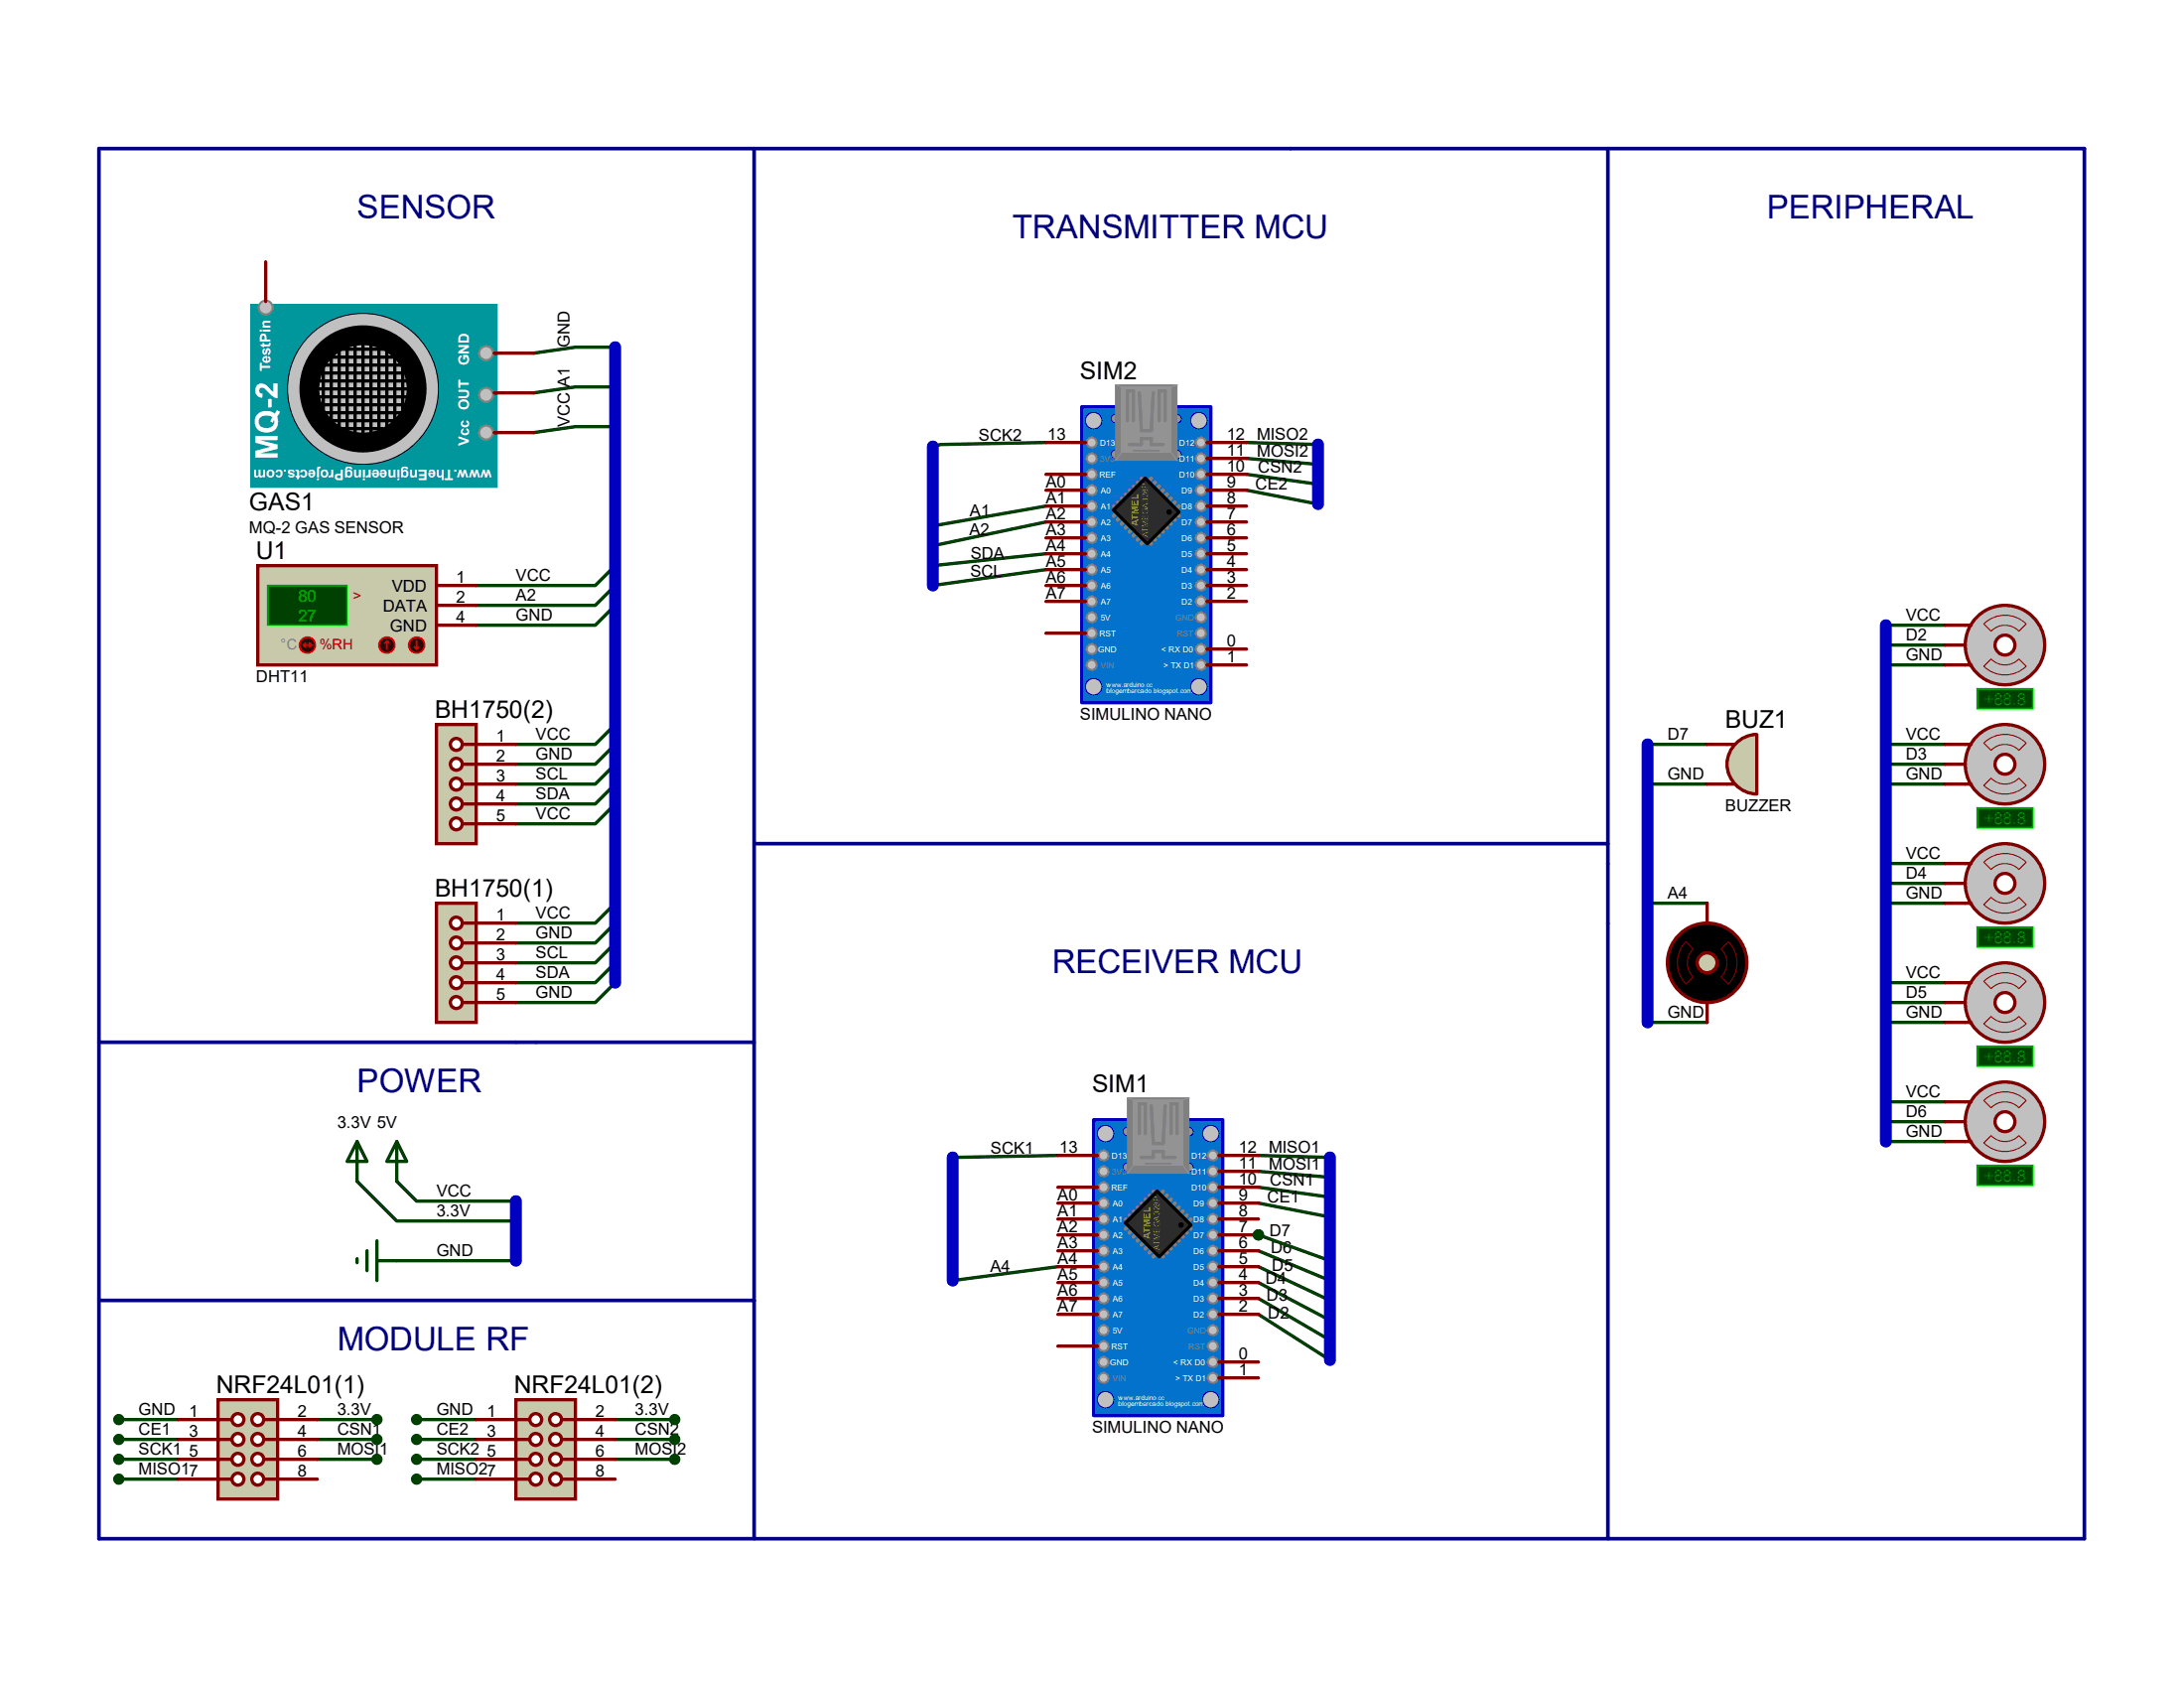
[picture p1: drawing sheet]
<svg xmlns="http://www.w3.org/2000/svg" width="279mm" height="216mm" viewBox="0 0 279 216" stroke-linecap="round" stroke-linejoin="round" font-family="sans-serif">
<g fill="none" stroke="#004000" stroke-width=".42">
<path d="M78.7 44.4h-5.1l-5.3 .8M78.7 49.5h-5.1l-5.3 .7M78.7 54.6h-5.1l-5.3 .7M133.8 56.6l-13.4 .3-1.1 .2M159.5 56.6l9.1 .3M159.5 58.6l9.1 .8M78.7 72.3l-2.5 2.6h-15.3M78.7 74.9l-2.5 2.5h-15.3M78.7 77.4l-2.5 2.6h-15.3M133.8 64.7l-14.5 2.6M133.8 66.8l-14.5 3M133.8 70.8l-14.5 1.5"/>
<path d="M133.8 72.9l-14.5 2M159.5 60.7l9.1 1.2M159.5 62.7l9.1 1.8M241.3 80h7.6M78.7 92.7l-2.5 2.5h-10.2M78.7 95.2l-2.5 2.5h-10.2M78.7 97.7l-2.5 2.6h-10.2M210.8 95.2h7.6M241.3 82.5h7.6M241.3 85h7.6M241.3 95.2h7.6M241.3 97.7h7.6"/>
<path d="M78.7 100.3l-2.5 2.5h-10.2M78.7 102.8l-2.5 2.6h-10.2M78.7 115.5l-2.5 2.6h-10.2M78.7 118.1l-2.5 2.5h-10.2M210.8 100.3h7.6M210.8 115.5h7.6M241.3 100.3h7.6M241.3 110.4h7.6M241.3 113h7.6M241.3 115.5h7.6M78.7 125.7l-2.5 2.5h-10.2M78.7 123.1l-2.5 2.6h-10.2"/>
<path d="M78.7 120.6l-2.5 2.5h-10.2M210.8 130.8h7.6M241.3 125.7h7.6M241.3 128.2h7.6M241.3 130.8h7.6M45.7 151.1l5.1 5.1h15.2M50.8 151.1l2.5 2.5h12.7M135.3 147.8l-13.4 .2M161 147.8l9.1 .2M161 149.8l9.1 .8M161 151.8l9.1 1.3M161 153.9l9.1 1.8"/>
<path d="M161 160l9.1 3.8M241.3 140.9h7.6M241.3 143.5h7.6M241.3 146h7.6M50.8 161.2h15.2M135.3 162l-13.4 1.8M161 162l9.1 4.3M161 164l9.1 4.9M161 166.1l9.1 5.3M161 168.1l9.1 5.8M15.2 181.6h7.6M15.2 184.1h7.6"/>
<path d="M15.2 186.6h7.6M15.2 189.2h7.6M40.6 181.6h7.6M40.6 184.1h7.6M40.6 186.6h7.6M53.3 181.6h7.6M53.3 184.1h7.6M53.3 186.6h7.6M53.3 189.2h7.6M78.7 181.6h7.6M78.7 184.1h7.6M78.7 186.6h7.6"/>
</g>
<circle cx="161" cy="157.9" r=".21" fill="#004000"/>
<path d="M161 157.9l9.1 3.3" fill="none" stroke="#004000" stroke-width=".42"/>
<circle cx="161" cy="157.9" r=".21" fill="#004000"/>
<path d="M32.2 39.1h31.3v23.1h-31.3z" fill="#00979c" stroke="#00979c" stroke-width=".42"/>
<circle cx="46.4" cy="49.7" r="9.7" fill="#c0c0c0" stroke="#000" stroke-width=".13"/>
<circle cx="46.4" cy="49.7" r="6.9" fill="#c0c0c0" stroke="#000" stroke-width="2.5"/>
<g fill="none" stroke="#000" stroke-width=".42">
<path d="M40.3 49.7h12.2M40.3 48.7h12.2M40.3 50.8h12.2M40.3 51.8h12M40.6 47.7h11.7M41.1 46.7h10.7M41.1 52.8h10.7M41.4 45.9v8.2M41.6 53.8h9.4M42.4 45.7h8.6M42.4 45.2v10.4M42.9 44.7h7.1"/>
<path d="M43.1 54.8h5.9M43.4 44.2v11.4M44.4 44.2v12.1M45.4 43.4v12.4M46.4 43.1v12.7M47.5 43.4v12.4M48.5 43.9v11.7M49.5 43.6v11.5M50.5 44.9v9.7M51.5 46.2v7.6"/>
</g>
<g fill="#c0c0c0" stroke="#808080" stroke-width=".25">
<circle cx="62.2" cy="55.3" r=".89"/>
<circle cx="62.2" cy="50.5" r=".89"/>
<circle cx="62.2" cy="45.2" r=".89"/>
<circle cx="34" cy="39.3" r=".89"/>
</g>
<path d="M34 33.5v5.1M63.2 50.2h5.1M63.2 45.2h5.1M63.2 55.3h5.1" fill="none" stroke="#800000" stroke-width=".42"/>
<path d="M139.9 143.2h16.5v37.9h-16.5z" fill="#0272cc" stroke="#0000c0" stroke-width=".42"/>
<circle cx="141.4" cy="145" r="1.06" fill="#c0c0c0" stroke="#0000c0" stroke-width=".13"/>
<g fill="#939393" stroke="#0000c0" stroke-width=".13">
<circle cx="152.1" cy="144.7" r=".55"/>
<circle cx="144.2" cy="144.7" r=".55"/>
</g>
<circle cx="154.9" cy="145" r="1.06" fill="#c0c0c0" stroke="#0000c0" stroke-width=".13"/>
<g fill="#939393" stroke="#0000c0" stroke-width=".13">
<circle cx="152.1" cy="149.3" r=".55"/>
<circle cx="144.2" cy="149.3" r=".55"/>
</g>
<path d="M144.2 140.4h7.9v9.7h-7.9z" fill="#808080" stroke="#808080" stroke-width=".13"/>
<path d="M145 140.7h6.3v8.4h-6.3z" fill="#939393" stroke="#939393" stroke-width=".13"/>
<path d="M144.3 140.4l.7 .3M145 149.1l-.8 1M151.3 149.1l.8 1M152.1 140.4l-.8 .3" fill="none" stroke="#939393" stroke-width=".13"/>
<path d="M145.8 145v-3.8h.7v3.8M146 148h1.5v-.7h1.3v.7h1.5M147.3 141.4l.2 4.6M149.1 141.4l-.3 4.9h-1.3M149.8 145v-3.8h.8v3.8" fill="none" stroke="#808080" stroke-width=".42"/>
<path d="M146.5 148.8h3.3" fill="none" stroke="#808080" stroke-width=".21"/>
<g fill="#c0c0c0" stroke="#0000c0" stroke-width=".13">
<circle cx="154.9" cy="179" r="1.06"/>
<circle cx="141.4" cy="179" r="1.06"/>
</g>
<g fill="none" stroke="#808080" stroke-width=".47">
<path d="M144 155.9l.5 .5M144.5 156.7l-.5 .5M144.5 155.4l.5 .5M145 157.2l-.5 .5M145 154.9l.5 .5M145.5 157.7l-.5 .5M145.5 154.4l.5 .5M146 158.2l-.5 .5M146 153.9l.5 .5M146.5 158.7l-.5 .5M146.5 153.4l.5 .5M147 159.2l-.5 .5"/>
<path d="M147 152.9l.5 .5M147.5 159.7l-.5 .5M147.5 152.4l.5 .5M148.8 152.4l-.5 .5M148.8 159.7l.5 .5M149.3 152.9l-.5 .5M149.3 159.2l.5 .5M149.8 153.4l-.5 .5M149.8 158.7l.5 .5M150.3 153.9l-.5 .5M150.3 158.2l.5 .5M150.8 154.4l-.5 .5"/>
<path d="M150.8 157.7l.5 .5M151.3 154.9l-.5 .5M151.3 157.2l.5 .5M151.8 155.4l-.5 .5M151.8 156.7l.6 .5M152.4 155.9l-.6 .5M148 160.2l-.5 .5M148.3 160.2l.5 .5"/>
</g>
<path d="M144 156.4l4-4 4.4 4.3-4.1 4z" fill="#2c2c2c" stroke="#000" stroke-width=".42"/>
<circle cx="151.1" cy="156.7" r=".3" fill="#000" stroke="#000" stroke-width=".13"/>
<g fill="#c0c0c0" stroke="#808080" stroke-width=".25">
<circle cx="155.2" cy="149.8" r=".64"/>
<circle cx="155.2" cy="147.8" r=".64"/>
<circle cx="155.2" cy="151.8" r=".64"/>
<circle cx="155.2" cy="153.9" r=".64"/>
<circle cx="155.2" cy="157.9" r=".64"/>
<circle cx="155.2" cy="155.9" r=".64"/>
<circle cx="155.2" cy="160" r=".64"/>
<circle cx="155.2" cy="162" r=".64"/>
<circle cx="155.2" cy="166.1" r=".64"/>
<circle cx="155.2" cy="164" r=".64"/>
<circle cx="155.2" cy="168.1" r=".64"/>
<circle cx="155.2" cy="170.1" r=".64"/>
<circle cx="155.2" cy="174.2" r=".64"/>
<circle cx="155.2" cy="172.2" r=".64"/>
<circle cx="155.2" cy="176.2" r=".64"/>
<circle cx="141.2" cy="149.8" r=".64"/>
<circle cx="141.2" cy="147.8" r=".64"/>
<circle cx="141.2" cy="151.8" r=".64"/>
<circle cx="141.2" cy="153.9" r=".64"/>
<circle cx="141.2" cy="157.9" r=".64"/>
<circle cx="141.2" cy="155.9" r=".64"/>
<circle cx="141.2" cy="160" r=".64"/>
<circle cx="141.2" cy="162" r=".64"/>
<circle cx="141.2" cy="166.1" r=".64"/>
<circle cx="141.2" cy="164" r=".64"/>
<circle cx="141.2" cy="168.1" r=".64"/>
<circle cx="141.2" cy="170.1" r=".64"/>
<circle cx="141.2" cy="174.2" r=".64"/>
<circle cx="141.2" cy="172.2" r=".64"/>
<circle cx="141.2" cy="176.2" r=".64"/>
</g>
<g fill="none" stroke="#800000" stroke-width=".42">
<path d="M135.3 160h5.1M135.3 157.9h5.1M135.3 155.9h5.1M135.3 153.9h5.1M135.3 151.8h5.1M135.3 147.8h5.1M155.9 160h5.1M155.9 157.9h5.1M155.9 155.9h5.1M155.9 153.9h5.1M155.9 151.8h5.1M155.9 149.8h5.1"/>
<path d="M155.9 147.8h5.1M135.3 168.1h5.1M135.3 166.1h5.1M135.3 164h5.1M135.3 162h5.1M135.3 172.2h5.1M155.9 174.2h5.1M155.9 176.2h5.1M155.9 168.1h5.1M155.9 166.1h5.1M155.9 164h5.1M155.9 162h5.1"/>
</g>
<path d="M33 72.3h22.8v12.7h-22.8z" fill="#c8c8aa" stroke="#800000" stroke-width=".42"/>
<path d="M34.2 74.9h10.2v5.1h-10.2z" fill="#004000" stroke="#0f0" stroke-width=".21"/>
<path d="M55.8 77.4h5.1M55.8 74.9h5.1M55.8 80h5.1" fill="none" stroke="#800000" stroke-width=".42"/>
<circle cx="49.5" cy="82.5" r="1.02" fill="#400000" stroke="#f00" stroke-width=".21"/>
<path d="M49.5 82l.2 .3M49.5 82l-.3 .3M49.5 82v1" fill="none" stroke="#f00" stroke-width=".21"/>
<circle cx="53.3" cy="82.5" r="1.02" fill="#400000" stroke="#f00" stroke-width=".21"/>
<path d="M53 82.8l.3 .2M53.3 82v1M53.6 82.8l-.3 .2" fill="none" stroke="#f00" stroke-width=".21"/>
<circle cx="39.3" cy="82.5" r="1.02" fill="#400000" stroke="#f00" stroke-width=".21"/>
<path d="M38.8 82.5h1M38.8 82.5l.3 .3M39.1 82.3l-.3 .2M39.6 82.3l.2 .2M39.8 82.5l-.2 .3" fill="none" stroke="#f00" stroke-width=".21"/>
<g fill="#004000" stroke="#004000" stroke-width=".42">
<circle cx="78.7" cy="44.4" r=".51"/>
<circle cx="78.7" cy="49.5" r=".51"/>
<circle cx="78.7" cy="54.6" r=".51"/>
</g>
<path d="M55.8 92.7h5.1v15.2h-5.1z" fill="#c8c8aa" stroke="#800000" stroke-width=".42"/>
<path d="M59.1 95.2h1.8" fill="none" stroke="#800000" stroke-width=".42"/>
<circle cx="58.4" cy="95.2" r=".76" fill="#fff" stroke="#800000" stroke-width=".42"/>
<path d="M59.1 97.7h1.8" fill="none" stroke="#800000" stroke-width=".42"/>
<circle cx="58.4" cy="97.7" r=".76" fill="#fff" stroke="#800000" stroke-width=".42"/>
<path d="M59.1 100.3h1.8" fill="none" stroke="#800000" stroke-width=".42"/>
<circle cx="58.4" cy="100.3" r=".76" fill="#fff" stroke="#800000" stroke-width=".42"/>
<path d="M59.1 102.8h1.8" fill="none" stroke="#800000" stroke-width=".42"/>
<circle cx="58.4" cy="102.8" r=".76" fill="#fff" stroke="#800000" stroke-width=".42"/>
<path d="M59.1 105.4h1.8" fill="none" stroke="#800000" stroke-width=".42"/>
<circle cx="58.4" cy="105.4" r=".76" fill="#fff" stroke="#800000" stroke-width=".42"/>
<path d="M60.9 95.2h5.1M60.9 97.7h5.1M60.9 100.3h5.1M60.9 102.8h5.1M60.9 105.4h5.1" fill="none" stroke="#800000" stroke-width=".42"/>
<path d="M55.8 115.5h5.1v15.3h-5.1z" fill="#c8c8aa" stroke="#800000" stroke-width=".42"/>
<path d="M59.1 118.1h1.8" fill="none" stroke="#800000" stroke-width=".42"/>
<circle cx="58.4" cy="118.1" r=".76" fill="#fff" stroke="#800000" stroke-width=".42"/>
<path d="M59.1 120.6h1.8" fill="none" stroke="#800000" stroke-width=".42"/>
<circle cx="58.4" cy="120.6" r=".76" fill="#fff" stroke="#800000" stroke-width=".42"/>
<path d="M59.1 123.1h1.8" fill="none" stroke="#800000" stroke-width=".42"/>
<circle cx="58.4" cy="123.1" r=".76" fill="#fff" stroke="#800000" stroke-width=".42"/>
<path d="M59.1 125.7h1.8" fill="none" stroke="#800000" stroke-width=".42"/>
<circle cx="58.4" cy="125.7" r=".76" fill="#fff" stroke="#800000" stroke-width=".42"/>
<path d="M59.1 128.2h1.8" fill="none" stroke="#800000" stroke-width=".42"/>
<circle cx="58.4" cy="128.2" r=".76" fill="#fff" stroke="#800000" stroke-width=".42"/>
<path d="M60.9 118.1h5.1M60.9 120.6h5.1M60.9 123.1h5.1M60.9 125.7h5.1M60.9 128.2h5.1" fill="none" stroke="#800000" stroke-width=".42"/>
<g fill="#004000" stroke="#004000" stroke-width=".42">
<circle cx="78.7" cy="92.7" r=".51"/>
<circle cx="78.7" cy="95.2" r=".51"/>
<circle cx="78.7" cy="97.7" r=".51"/>
<circle cx="78.7" cy="100.3" r=".51"/>
<circle cx="78.7" cy="102.8" r=".51"/>
<circle cx="78.7" cy="115.5" r=".51"/>
<circle cx="78.7" cy="118.1" r=".51"/>
<circle cx="78.7" cy="125.7" r=".51"/>
<circle cx="78.7" cy="123.1" r=".51"/>
<circle cx="78.7" cy="120.6" r=".51"/>
<circle cx="78.7" cy="72.3" r=".51"/>
<circle cx="78.7" cy="74.9" r=".51"/>
<circle cx="78.7" cy="77.4" r=".51"/>
</g>
<path d="M78.7 44.4v81.3" fill="none" stroke="#0000c0" stroke-width="1.5"/>
<path d="M27.9 179h7.6v12.7h-7.6z" fill="#c8c8aa" stroke="#800000" stroke-width=".42"/>
<path d="M27.9 181.6h1.8" fill="none" stroke="#800000" stroke-width=".42"/>
<circle cx="30.4" cy="181.6" r=".76" fill="#fff" stroke="#800000" stroke-width=".42"/>
<path d="M27.9 184.1h1.8" fill="none" stroke="#800000" stroke-width=".42"/>
<circle cx="30.4" cy="184.1" r=".76" fill="#fff" stroke="#800000" stroke-width=".42"/>
<path d="M27.9 186.6h1.8" fill="none" stroke="#800000" stroke-width=".42"/>
<circle cx="30.4" cy="186.6" r=".76" fill="#fff" stroke="#800000" stroke-width=".42"/>
<path d="M27.9 189.2h1.8" fill="none" stroke="#800000" stroke-width=".42"/>
<circle cx="30.4" cy="189.2" r=".76" fill="#fff" stroke="#800000" stroke-width=".42"/>
<path d="M33.7 181.6h1.8" fill="none" stroke="#800000" stroke-width=".42"/>
<circle cx="33" cy="181.6" r=".76" fill="#fff" stroke="#800000" stroke-width=".42"/>
<path d="M33.7 184.1h1.8" fill="none" stroke="#800000" stroke-width=".42"/>
<circle cx="33" cy="184.1" r=".76" fill="#fff" stroke="#800000" stroke-width=".42"/>
<path d="M33.7 186.6h1.8" fill="none" stroke="#800000" stroke-width=".42"/>
<circle cx="33" cy="186.6" r=".76" fill="#fff" stroke="#800000" stroke-width=".42"/>
<path d="M33.7 189.2h1.8" fill="none" stroke="#800000" stroke-width=".42"/>
<circle cx="33" cy="189.2" r=".76" fill="#fff" stroke="#800000" stroke-width=".42"/>
<path d="M22.8 181.6h5.1M22.8 184.1h5.1M22.8 186.6h5.1M22.8 189.2h5.1M35.5 181.6h5.1M35.5 184.1h5.1M35.5 186.6h5.1M35.5 189.2h5.1" fill="none" stroke="#800000" stroke-width=".42"/>
<g fill="#004000" stroke="#004000" stroke-width=".42">
<circle cx="15.2" cy="181.6" r=".51"/>
<circle cx="15.2" cy="184.1" r=".51"/>
<circle cx="15.2" cy="186.6" r=".51"/>
<circle cx="15.2" cy="189.2" r=".51"/>
<circle cx="48.2" cy="181.6" r=".51"/>
<circle cx="48.2" cy="184.1" r=".51"/>
<circle cx="48.2" cy="186.6" r=".51"/>
</g>
<path d="M66 179h7.6v12.7h-7.6z" fill="#c8c8aa" stroke="#800000" stroke-width=".42"/>
<path d="M66 181.6h1.8" fill="none" stroke="#800000" stroke-width=".42"/>
<circle cx="68.5" cy="181.6" r=".76" fill="#fff" stroke="#800000" stroke-width=".42"/>
<path d="M66 184.1h1.8" fill="none" stroke="#800000" stroke-width=".42"/>
<circle cx="68.5" cy="184.1" r=".76" fill="#fff" stroke="#800000" stroke-width=".42"/>
<path d="M66 186.6h1.8" fill="none" stroke="#800000" stroke-width=".42"/>
<circle cx="68.5" cy="186.6" r=".76" fill="#fff" stroke="#800000" stroke-width=".42"/>
<path d="M66 189.2h1.8" fill="none" stroke="#800000" stroke-width=".42"/>
<circle cx="68.5" cy="189.2" r=".76" fill="#fff" stroke="#800000" stroke-width=".42"/>
<path d="M71.8 181.6h1.8" fill="none" stroke="#800000" stroke-width=".42"/>
<circle cx="71.1" cy="181.6" r=".76" fill="#fff" stroke="#800000" stroke-width=".42"/>
<path d="M71.8 184.1h1.8" fill="none" stroke="#800000" stroke-width=".42"/>
<circle cx="71.1" cy="184.1" r=".76" fill="#fff" stroke="#800000" stroke-width=".42"/>
<path d="M71.8 186.6h1.8" fill="none" stroke="#800000" stroke-width=".42"/>
<circle cx="71.1" cy="186.6" r=".76" fill="#fff" stroke="#800000" stroke-width=".42"/>
<path d="M71.8 189.2h1.8" fill="none" stroke="#800000" stroke-width=".42"/>
<circle cx="71.1" cy="189.2" r=".76" fill="#fff" stroke="#800000" stroke-width=".42"/>
<path d="M60.9 181.6h5.1M60.9 184.1h5.1M60.9 186.6h5.1M60.9 189.2h5.1M73.6 181.6h5.1M73.6 184.1h5.1M73.6 186.6h5.1M73.6 189.2h5.1" fill="none" stroke="#800000" stroke-width=".42"/>
<g fill="#004000" stroke="#004000" stroke-width=".42">
<circle cx="53.3" cy="181.6" r=".51"/>
<circle cx="53.3" cy="184.1" r=".51"/>
<circle cx="53.3" cy="186.6" r=".51"/>
<circle cx="53.3" cy="189.2" r=".51"/>
<circle cx="86.3" cy="181.6" r=".51"/>
<circle cx="86.3" cy="184.1" r=".51"/>
<circle cx="86.3" cy="186.6" r=".51"/>
<circle cx="121.9" cy="148" r=".51"/>
<circle cx="170.1" cy="148" r=".51"/>
<circle cx="170.1" cy="150.6" r=".51"/>
<circle cx="170.1" cy="153.1" r=".51"/>
<circle cx="170.1" cy="155.7" r=".51"/>
</g>
<path d="M12.7 133.3h55.8M12.7 166.3h83.8v30.5" fill="none" stroke="#000080" stroke-width=".47"/>
<path d="M138.4 52h16.5v37.9h-16.5z" fill="#0272cc" stroke="#0000c0" stroke-width=".42"/>
<circle cx="139.9" cy="53.8" r="1.06" fill="#c0c0c0" stroke="#0000c0" stroke-width=".13"/>
<g fill="#939393" stroke="#0000c0" stroke-width=".13">
<circle cx="150.6" cy="53.6" r=".55"/>
<circle cx="142.7" cy="53.6" r=".55"/>
</g>
<circle cx="153.4" cy="53.8" r="1.06" fill="#c0c0c0" stroke="#0000c0" stroke-width=".13"/>
<g fill="#939393" stroke="#0000c0" stroke-width=".13">
<circle cx="150.6" cy="58.1" r=".55"/>
<circle cx="142.7" cy="58.1" r=".55"/>
</g>
<path d="M142.7 49.2h7.9v9.7h-7.9z" fill="#808080" stroke="#808080" stroke-width=".13"/>
<path d="M143.5 49.5h6.3v8.4h-6.3z" fill="#939393" stroke="#939393" stroke-width=".13"/>
<path d="M142.7 49.2l.8 .3M143.5 57.9l-.8 1M149.8 57.9l.8 1M150.6 49.2l-.8 .3" fill="none" stroke="#939393" stroke-width=".13"/>
<path d="M144.2 53.8v-3.8h.8v3.8M144.5 56.9h1.5v-.8h1.3v.8h1.5M145.8 50.2l.2 4.6M147.5 50.2l-.2 4.9h-1.3M148.3 53.8v-3.8h.8v3.8" fill="none" stroke="#808080" stroke-width=".42"/>
<path d="M145 57.6h3.3" fill="none" stroke="#808080" stroke-width=".21"/>
<g fill="#c0c0c0" stroke="#0000c0" stroke-width=".13">
<circle cx="153.4" cy="87.8" r="1.06"/>
<circle cx="139.9" cy="87.8" r="1.06"/>
</g>
<g fill="none" stroke="#808080" stroke-width=".47">
<path d="M142.5 64.7l.5 .5M143 65.5l-.5 .5M143 64.2l.5 .5M143.5 66l-.5 .5M143.5 63.7l.5 .5M144 66.5l-.5 .5M144 63.2l.5 .5M144.5 67l-.5 .5M144.5 62.7l.5 .5M145 67.5l-.5 .5M145 62.2l.5 .5M145.5 68l-.5 .5"/>
<path d="M145.5 61.7l.5 .5M146 68.5l-.5 .5M146 61.2l.5 .5M146.5 69l-.5 .6M146.8 69l.5 .6M147.3 61.2l-.5 .5M147.3 68.5l.5 .5M147.8 61.7l-.5 .5M147.8 68l.5 .5M148.3 62.2l-.5 .5M148.3 67.5l.5 .5M148.8 62.7l-.5 .5"/>
<path d="M148.8 67l.5 .5M149.3 63.2l-.5 .5M149.3 66.5l.5 .5M149.8 63.7l-.5 .5M149.8 66l.5 .5M150.3 64.2l-.5 .5M150.3 65.5l.5 .5M150.8 64.7l-.5 .5"/>
</g>
<path d="M146.5 61.2l4.3 4.3-4 4.1-4.3-4.4z" fill="#2c2c2c" stroke="#000" stroke-width=".42"/>
<circle cx="149.6" cy="65.5" r=".3" fill="#000" stroke="#000" stroke-width=".13"/>
<g fill="#c0c0c0" stroke="#808080" stroke-width=".25">
<circle cx="153.6" cy="58.6" r=".64"/>
<circle cx="153.6" cy="56.6" r=".64"/>
<circle cx="153.6" cy="60.7" r=".64"/>
<circle cx="153.6" cy="62.7" r=".64"/>
<circle cx="153.6" cy="66.8" r=".64"/>
<circle cx="153.6" cy="64.7" r=".64"/>
<circle cx="153.6" cy="68.8" r=".64"/>
<circle cx="153.6" cy="70.8" r=".64"/>
<circle cx="153.6" cy="74.9" r=".64"/>
<circle cx="153.6" cy="72.9" r=".64"/>
<circle cx="153.6" cy="76.9" r=".64"/>
<circle cx="153.6" cy="79" r=".64"/>
<circle cx="153.6" cy="83" r=".64"/>
<circle cx="153.6" cy="81" r=".64"/>
<circle cx="153.6" cy="85" r=".64"/>
<circle cx="139.7" cy="58.6" r=".64"/>
<circle cx="139.7" cy="56.6" r=".64"/>
<circle cx="139.7" cy="60.7" r=".64"/>
<circle cx="139.7" cy="62.7" r=".64"/>
<circle cx="139.7" cy="66.8" r=".64"/>
<circle cx="139.7" cy="64.7" r=".64"/>
<circle cx="139.7" cy="68.8" r=".64"/>
<circle cx="139.7" cy="70.8" r=".64"/>
<circle cx="139.7" cy="74.9" r=".64"/>
<circle cx="139.7" cy="72.9" r=".64"/>
<circle cx="139.7" cy="76.9" r=".64"/>
<circle cx="139.7" cy="79" r=".64"/>
<circle cx="139.7" cy="83" r=".64"/>
<circle cx="139.7" cy="81" r=".64"/>
<circle cx="139.7" cy="85" r=".64"/>
</g>
<g fill="none" stroke="#800000" stroke-width=".42">
<path d="M133.8 56.6h5.1M154.4 58.6h5.1M154.4 56.6h5.1M133.8 76.9h5.1M133.8 74.9h5.1M133.8 72.9h5.1M133.8 70.8h5.1M133.8 68.8h5.1M133.8 66.8h5.1M133.8 64.7h5.1M133.8 62.7h5.1M133.8 60.7h5.1"/>
<path d="M154.4 76.9h5.1M154.4 74.9h5.1M154.4 72.9h5.1M154.4 70.8h5.1M154.4 68.8h5.1M154.4 66.8h5.1M154.4 64.7h5.1M154.4 62.7h5.1M154.4 60.7h5.1M133.8 81h5.1M154.4 83h5.1M154.4 85h5.1"/>
</g>
<g fill="#004000" stroke="#004000" stroke-width=".42">
<circle cx="168.6" cy="56.9" r=".51"/>
<circle cx="168.6" cy="59.4" r=".51"/>
<circle cx="168.6" cy="61.9" r=".51"/>
<circle cx="168.6" cy="64.5" r=".51"/>
<circle cx="66" cy="153.6" r=".51"/>
<circle cx="66" cy="156.2" r=".51"/>
<circle cx="66" cy="161.2" r=".51"/>
</g>
<path d="M168.6 56.9v7.6M66 153.6v7.6" fill="none" stroke="#0000c0" stroke-width="1.5"/>
<path d="M45.7 146l1.2 2.5h-2.5zM45.7 146v5.1M46.9 160v2.5M48.2 158.7v5.1M50.8 146l1.2 2.5h-2.5zM50.8 146v5.1M45.7 161v.5M48.2 161.2h2.6" fill="none" stroke="#004000" stroke-width=".42"/>
<path d="M12.7 19h254v177.8h-254z" fill="none" stroke="#000080" stroke-width=".47"/>
<circle cx="256.5" cy="82.5" r="5.1" fill="#c0c0c0" stroke="#800000" stroke-width=".42"/>
<circle cx="256.5" cy="82.5" r="1.27" fill="#fff" stroke="#800000" stroke-width=".42"/>
<path d="M251.4 80h.8M251.4 85h.8" fill="none" stroke="#800000" stroke-width=".42"/>
<path d="M252.9 88.1h7.2v2.5h-7.2z" fill="#004000" stroke="#0f0" stroke-width=".21"/>
<path d="M253.8 79.8a3.9 3.9 0 0 1 5.4 0l-.9 .9a2.46 2.46 0 0 0-3.6 0zM253.8 85.2l.9-.9a2.46 2.46 0 0 0 3.6 0l.9 .9a3.9 3.9 0 0 1-5.4 0z" fill="none" stroke="#800000" stroke-width=".13"/>
<path d="M248.9 80h2.5M248.9 82.5h2.5M248.9 85h2.5" fill="none" stroke="#800000" stroke-width=".42"/>
<circle cx="256.5" cy="97.7" r="5.1" fill="#c0c0c0" stroke="#800000" stroke-width=".42"/>
<circle cx="256.5" cy="97.7" r="1.27" fill="#fff" stroke="#800000" stroke-width=".42"/>
<path d="M251.4 95.2h.8M251.4 100.3h.8" fill="none" stroke="#800000" stroke-width=".42"/>
<path d="M252.9 103.3h7.2v2.6h-7.2z" fill="#004000" stroke="#0f0" stroke-width=".21"/>
<path d="M253.8 95a3.9 3.9 0 0 1 5.4 0l-.9 1a2.46 2.46 0 0 0-3.6 0zM253.8 100.5l.9-1a2.46 2.46 0 0 0 3.6 0l.9 1a3.9 3.9 0 0 1-5.4 0z" fill="none" stroke="#800000" stroke-width=".13"/>
<path d="M248.9 97.7h2.5M248.9 95.2h2.5M248.9 100.3h2.5" fill="none" stroke="#800000" stroke-width=".42"/>
<circle cx="256.5" cy="113" r="5.1" fill="#c0c0c0" stroke="#800000" stroke-width=".42"/>
<circle cx="256.5" cy="113" r="1.27" fill="#fff" stroke="#800000" stroke-width=".42"/>
<path d="M251.4 110.4h.8M251.4 115.5h.8" fill="none" stroke="#800000" stroke-width=".42"/>
<path d="M252.9 118.6h7.2v2.5h-7.2z" fill="#004000" stroke="#0f0" stroke-width=".21"/>
<path d="M253.8 115.7l.9-.9a2.46 2.46 0 0 0 3.6 0l.9 .9a3.9 3.9 0 0 1-5.4 0zM253.8 110.3a3.9 3.9 0 0 1 5.4 0l-.9 .9a2.46 2.46 0 0 0-3.6 0z" fill="none" stroke="#800000" stroke-width=".13"/>
<path d="M248.9 113h2.5M248.9 110.4h2.5M248.9 115.5h2.5" fill="none" stroke="#800000" stroke-width=".42"/>
<circle cx="256.5" cy="128.2" r="5.1" fill="#c0c0c0" stroke="#800000" stroke-width=".42"/>
<circle cx="256.5" cy="128.2" r="1.27" fill="#fff" stroke="#800000" stroke-width=".42"/>
<path d="M251.4 125.7h.8M251.4 130.8h.8" fill="none" stroke="#800000" stroke-width=".42"/>
<path d="M252.9 133.8h7.2v2.6h-7.2z" fill="#004000" stroke="#0f0" stroke-width=".21"/>
<path d="M253.8 130.9l.9-.9a2.46 2.46 0 0 0 3.6 0l.9 .9a3.9 3.9 0 0 1-5.4 0zM253.8 125.5a3.9 3.9 0 0 1 5.4 0l-.9 .9a2.46 2.46 0 0 0-3.6 0z" fill="none" stroke="#800000" stroke-width=".13"/>
<path d="M248.9 128.2h2.5M248.9 125.7h2.5M248.9 130.8h2.5" fill="none" stroke="#800000" stroke-width=".42"/>
<circle cx="256.5" cy="143.5" r="5.1" fill="#c0c0c0" stroke="#800000" stroke-width=".42"/>
<circle cx="256.5" cy="143.5" r="1.27" fill="#fff" stroke="#800000" stroke-width=".42"/>
<path d="M251.4 140.9h.8M251.4 146h.8" fill="none" stroke="#800000" stroke-width=".42"/>
<path d="M252.9 149.1h7.2v2.5h-7.2z" fill="#004000" stroke="#0f0" stroke-width=".21"/>
<path d="M215.7 120.4l.9 1a2.46 2.46 0 0 0 0 3.5l-.9 1a3.9 3.9 0 0 1 0-5.5zM221.1 120.4a3.9 3.9 0 0 1 0 5.5l-.9-1a2.46 2.46 0 0 0 0-3.5zM253.8 146.2l.9-1a2.46 2.46 0 0 0 3.6 0l.9 1a3.9 3.9 0 0 1-5.4 0zM253.8 140.8a3.9 3.9 0 0 1 5.4 0l-.9 .9a2.46 2.46 0 0 0-3.6 0z" fill="none" stroke="#800000" stroke-width=".13"/>
<path d="M248.9 143.5h2.5M248.9 140.9h2.5M248.9 146h2.5" fill="none" stroke="#800000" stroke-width=".42"/>
<circle cx="218.4" cy="123.1" r="5.1" fill="#000" stroke="#800000" stroke-width=".42"/>
<circle cx="218.4" cy="123.1" r="1.27" fill="#c8c8aa" stroke="#800000" stroke-width=".42"/>
<path d="M218.4 115.5v2.6M218.4 128.2v2.6" fill="none" stroke="#800000" stroke-width=".42"/>
<path d="M205.7 107.9v88.9" fill="none" stroke="#000080" stroke-width=".47"/>
<path d="M222.1 95.1a3.8 3.8 0 0 1 2.6-1.2v7.7a3.8 3.8 0 0 1-3.4-2.4 3.8 3.8 0 0 1 .8-4.1z" fill="#c8c8aa" stroke="#800000" stroke-width=".42"/>
<path d="M218.4 95.2h3.6M218.4 100.3h3.6" fill="none" stroke="#800000" stroke-width=".42"/>
<path d="M96.5 19v147.3M205.7 19v88.9h-109.2M68.5 133.3h28" fill="none" stroke="#000080" stroke-width=".47"/>
<g fill="#004000" stroke="#004000" stroke-width=".42">
<circle cx="241.3" cy="80" r=".51"/>
<circle cx="241.3" cy="82.5" r=".51"/>
<circle cx="241.3" cy="85" r=".51"/>
<circle cx="241.3" cy="95.2" r=".51"/>
<circle cx="241.3" cy="97.7" r=".51"/>
<circle cx="241.3" cy="100.3" r=".51"/>
<circle cx="241.3" cy="110.4" r=".51"/>
<circle cx="241.3" cy="113" r=".51"/>
<circle cx="241.3" cy="115.5" r=".51"/>
<circle cx="241.3" cy="125.7" r=".51"/>
<circle cx="241.3" cy="128.2" r=".51"/>
<circle cx="241.3" cy="130.8" r=".51"/>
<circle cx="241.3" cy="140.9" r=".51"/>
<circle cx="241.3" cy="143.5" r=".51"/>
<circle cx="241.3" cy="146" r=".51"/>
<circle cx="210.8" cy="95.2" r=".51"/>
<circle cx="210.8" cy="100.3" r=".51"/>
<circle cx="210.8" cy="115.5" r=".51"/>
<circle cx="210.8" cy="130.8" r=".51"/>
<circle cx="119.3" cy="67.3" r=".51"/>
<circle cx="119.3" cy="69.8" r=".51"/>
<circle cx="119.3" cy="57.1" r=".51"/>
<circle cx="119.3" cy="72.3" r=".51"/>
<circle cx="119.3" cy="74.9" r=".51"/>
<circle cx="121.9" cy="163.8" r=".51"/>
<circle cx="170.1" cy="161.2" r=".51"/>
<circle cx="170.1" cy="163.8" r=".51"/>
<circle cx="170.1" cy="166.3" r=".51"/>
<circle cx="170.1" cy="168.9" r=".51"/>
<circle cx="170.1" cy="171.4" r=".51"/>
<circle cx="170.1" cy="173.9" r=".51"/>
<circle cx="161" cy="157.9" r=".51"/>
</g>
<path d="M119.3 57.1v17.8M241.3 80v66M210.8 95.2v35.6M121.9 148v15.8M170.1 148v25.9" fill="none" stroke="#0000c0" stroke-width="1.5"/>
<g font-size="4.2" fill="#000080">
<text x="45.7" y="27.9">SENSOR</text>
<text x="226" y="27.9">PERIPHERAL</text>
<text x="129.5" y="30.4">TRANSMITTER MCU</text>
<text x="134.6" y="124.4">RECEIVER MCU</text>
<text x="45.7" y="139.7">POWER</text>
<text x="43.1" y="172.7">MODULE RF</text>
</g>
<text font-size="4" fill="#fff" x="35.6" y="58.8" transform="rotate(-90 35.6 58.8)">MQ-2</text>
<g font-size="3.1">
<text x="138.2" y="48.5">SIM2</text>
<text x="31.9" y="65.2">GAS1</text>
<text x="32.8" y="71.5">U1</text>
<text x="55.6" y="91.8">BH1750(2)</text>
<text x="220.7" y="93">BUZ1</text>
<text x="55.6" y="114.6">BH1750(1)</text>
<text x="139.7" y="139.7">SIM1</text>
<text x="27.7" y="178.1">NRF24L01(1)</text>
<text x="65.8" y="178.1">NRF24L01(2)</text>
</g>
<g font-size="2.1">
<text x="72.9" y="44.4" transform="rotate(-90 72.9 44.4)">GND</text>
<text x="72.9" y="54.6" transform="rotate(-90 72.9 54.6)">VCC A1</text>
<text x="125.2" y="56.4">SCK2</text>
<text x="134" y="56.2">13</text>
<text x="156.9" y="58.3">11</text>
<text x="156.9" y="56.2">12</text>
<text x="160.8" y="56.3">MISO2</text>
<text x="160.8" y="58.4">MOSI2</text>
<text x="133.8" y="64.3">A1</text>
<text x="133.8" y="62.3">A0</text>
<text x="156.9" y="64.3">8</text>
<text x="156.9" y="62.3">9</text>
<text x="156.9" y="60.3">10</text>
<text x="160.6" y="62.6">CE2</text>
<text x="161" y="60.5">CSN2</text>
<text x="31.9" y="68.2">MQ-2 GAS SENSOR</text>
<text x="124" y="68.4">A2</text>
<text x="124.1" y="66">A1</text>
<text x="124.2" y="71.5">SDA</text>
<text x="133.8" y="70.4">A4</text>
<text x="133.8" y="68.4">A3</text>
<text x="133.8" y="66.4">A2</text>
<text x="156.9" y="70.4">5</text>
<text x="156.9" y="68.4">6</text>
<text x="156.9" y="66.4">7</text>
<text x="50.1" y="75.6">VDD</text>
<text x="58.4" y="77">2</text>
<text x="58.4" y="74.5">1</text>
<text x="66" y="74.3">VCC</text>
<text x="66" y="76.8">A2</text>
<text x="124.1" y="73.8">SCL</text>
<text x="133.8" y="72.5">A5</text>
<text x="133.8" y="74.5">A6</text>
<text x="133.8" y="76.5">A7</text>
<text x="156.9" y="76.5">2</text>
<text x="156.9" y="74.5">3</text>
<text x="156.9" y="72.5">4</text>
<text x="49" y="78.2">DATA</text>
<text x="49.9" y="80.7">GND</text>
<text x="58.4" y="79.6">4</text>
<text x="66" y="79.4">GND</text>
<text x="156.9" y="82.6">0</text>
<text x="243.8" y="79.4">VCC</text>
<text x="243.8" y="81.9">D2</text>
<text x="32.8" y="87.2">DHT11</text>
<text x="156.9" y="84.7">1</text>
<text x="243.8" y="84.5">GND</text>
<text x="63.5" y="94.8">1</text>
<text x="68.5" y="94.6">VCC</text>
<text x="138.2" y="92">SIMULINO NANO</text>
<text x="213.3" y="94.6">D7</text>
<text x="243.8" y="94.6">VCC</text>
<text x="63.5" y="97.4">2</text>
<text x="63.5" y="99.9">3</text>
<text x="68.5" y="97.2">GND</text>
<text x="68.5" y="99.7">SCL</text>
<text x="213.3" y="99.7">GND</text>
<text x="243.8" y="97.2">D3</text>
<text x="243.8" y="99.7">GND</text>
<text x="63.5" y="102.4">4</text>
<text x="63.5" y="105">5</text>
<text x="68.5" y="102.2">SDA</text>
<text x="68.5" y="104.8">VCC</text>
<text x="220.7" y="103.7">BUZZER</text>
<text x="243.8" y="109.9">VCC</text>
<text x="243.8" y="112.4">D4</text>
<text x="63.5" y="117.7">1</text>
<text x="68.5" y="117.5">VCC</text>
<text x="213.3" y="114.9">A4</text>
<text x="243.8" y="114.9">GND</text>
<text x="63.5" y="120.2">2</text>
<text x="63.5" y="122.8">3</text>
<text x="63.5" y="125.3">4</text>
<text x="68.5" y="120">GND</text>
<text x="68.5" y="125.1">SDA</text>
<text x="68.5" y="122.6">SCL</text>
<text x="243.8" y="125.1">VCC</text>
<text x="63.5" y="127.8">5</text>
<text x="68.5" y="127.6">GND</text>
<text x="213.3" y="130.2">GND</text>
<text x="243.8" y="127.6">D5</text>
<text x="243.8" y="130.2">GND</text>
<text x="243.8" y="140.3">VCC</text>
<text x="243.8" y="142.9">D6</text>
<text x="43.1" y="144.2">3.3V 5V</text>
<text x="126.7" y="147.6">SCK1</text>
<text x="135.6" y="147.4">13</text>
<text x="158.5" y="149.4">11</text>
<text x="158.5" y="147.4">12</text>
<text x="162.3" y="147.4">MISO1</text>
<text x="162.3" y="149.6">MOSI1</text>
<text x="243.8" y="145.4">GND</text>
<text x="55.8" y="153">VCC</text>
<text x="55.8" y="155.6">3.3V</text>
<text x="135.3" y="155.5">A1</text>
<text x="135.3" y="153.5">A0</text>
<text x="158.5" y="155.5">8</text>
<text x="158.5" y="153.5">9</text>
<text x="158.5" y="151.5">10</text>
<text x="162.1" y="153.8">CE1</text>
<text x="162.5" y="151.7">CSN1</text>
<text x="55.8" y="160.7">GND</text>
<text x="135.3" y="161.6">A4</text>
<text x="135.3" y="159.6">A3</text>
<text x="135.3" y="157.6">A2</text>
<text x="158.5" y="161.6">5</text>
<text x="158.5" y="159.6">6</text>
<text x="158.5" y="157.6">7</text>
<text x="162.4" y="158.2">D7</text>
<text x="162.6" y="160.3">D6</text>
<text x="126.7" y="162.7">A4</text>
<text x="135.3" y="163.7">A5</text>
<text x="135.3" y="165.7">A6</text>
<text x="135.3" y="167.7">A7</text>
<text x="158.5" y="167.7">2</text>
<text x="158.5" y="165.7">3</text>
<text x="158.5" y="163.7">4</text>
<text x="161.9" y="164.3">D4</text>
<text x="162.1" y="166.4">D3</text>
<text x="162.7" y="162.6">D5</text>
<text x="158.5" y="173.8">0</text>
<text x="162.2" y="168.7">D2</text>
<text x="158.5" y="175.9">1</text>
<text x="17.7" y="181">GND</text>
<text x="17.7" y="183.5">CE1</text>
<text x="24.2" y="181.2">1</text>
<text x="24.2" y="183.7">3</text>
<text x="38.1" y="181.2">2</text>
<text x="38.1" y="183.7">4</text>
<text x="43.1" y="181">3.3V</text>
<text x="43.1" y="183.5">CSN1</text>
<text x="55.8" y="181">GND</text>
<text x="55.8" y="183.5">CE2</text>
<text x="62.3" y="181.2">1</text>
<text x="62.3" y="183.7">3</text>
<text x="76.2" y="181.2">2</text>
<text x="76.2" y="183.7">4</text>
<text x="81.2" y="181">3.3V</text>
<text x="81.2" y="183.5">CSN2</text>
<text x="139.7" y="183.2">SIMULINO NANO</text>
<text x="17.7" y="186.1">SCK1</text>
<text x="17.7" y="188.6">MISO17</text>
<text x="24.2" y="186.3">5</text>
<text x="38.1" y="186.3">6</text>
<text x="38.1" y="188.8">8</text>
<text x="43.1" y="186.1">MOSI1</text>
<text x="55.8" y="186.1">SCK2</text>
<text x="55.8" y="188.6">MISO27</text>
<text x="62.3" y="186.3">5</text>
<text x="76.2" y="186.3">6</text>
<text x="76.2" y="188.8">8</text>
<text x="81.2" y="186.1">MOSI2</text>
</g>
<g font-size="2.1" fill="#0f0">
<text x="38.1" y="76.9">80</text>
<text x="38.1" y="79.5">27</text>
</g>
<g font-size="2.1" fill="#008000">
<text x="253.8" y="90.1">+88.8</text>
<text x="253.8" y="105.4">+88.8</text>
<text x="253.8" y="120.6">+88.8</text>
<text x="253.8" y="135.8">+88.8</text>
<text x="253.8" y="151.1">+88.8</text>
</g>
<g font-size="1.9" fill="#fff">
<text x="34.6" y="47.5" transform="rotate(-90 34.6 47.5)">TestPin</text>
<text x="60" y="46.7" transform="rotate(-90 60 46.7)">GND</text>
<text x="60" y="57" transform="rotate(-90 60 57)">Vcc OUT</text>
<text x="62.9" y="60" transform="rotate(-180 62.9 60)">www.TheEngineeringProjects.com</text>
</g>
<g font-size="1.9" fill="#c00000">
<text x="45.1" y="76.8">&gt;</text>
<text x="40.9" y="83.1">%RH</text>
</g>
<text font-size="1.9" fill="#808080" x="35.9" y="83.1">°C</text>
<g font-size="1.3" fill="#808000">
<text x="145.7" y="67.4" transform="rotate(-90 145.7 67.4)">ATMEL</text>
<text x="147.2" y="158.5" transform="rotate(-90 147.2 158.5)">ATMEL</text>
</g>
<g font-size="1.1" fill="#fff">
<text x="140.7" y="57">D13</text>
<text x="150.9" y="57">D12</text>
<text x="150.9" y="59">D11</text>
<text x="140.6" y="61">REF</text>
<text x="140.8" y="65.1">A1</text>
<text x="140.8" y="63.1">A0</text>
<text x="150.9" y="61">D10</text>
<text x="151.2" y="63.1">D9</text>
<text x="151.2" y="65.1">D8</text>
<text x="140.8" y="71.2">A4</text>
<text x="140.8" y="69.2">A3</text>
<text x="140.8" y="67.1">A2</text>
<text x="151.2" y="67.1">D7</text>
<text x="151.2" y="69.2">D6</text>
<text x="151.2" y="71.2">D5</text>
<text x="140.8" y="77.3">A7</text>
<text x="140.8" y="75.3">A6</text>
<text x="140.8" y="73.2">A5</text>
<text x="151.2" y="73.2">D4</text>
<text x="151.2" y="75.3">D3</text>
<text x="151.2" y="77.3">D2</text>
<text x="140.5" y="83.4">GND</text>
<text x="140.6" y="81.4">RST</text>
<text x="140.8" y="79.3">5V</text>
<text x="148.6" y="83.4">&lt; RX D0</text>
<text x="148.9" y="85.4">&gt; TX D1</text>
<text x="142.2" y="148.2">D13</text>
<text x="152.4" y="148.2">D12</text>
<text x="142.2" y="152.2">REF</text>
<text x="142.3" y="154.3">A0</text>
<text x="152.4" y="150.2">D11</text>
<text x="152.4" y="152.2">D10</text>
<text x="152.7" y="154.3">D9</text>
<text x="142.3" y="160.4">A3</text>
<text x="142.3" y="158.3">A2</text>
<text x="142.3" y="156.3">A1</text>
<text x="152.7" y="156.3">D8</text>
<text x="152.7" y="158.3">D7</text>
<text x="152.7" y="160.4">D6</text>
<text x="142.3" y="166.5">A6</text>
<text x="142.3" y="164.4">A5</text>
<text x="142.3" y="162.4">A4</text>
<text x="152.7" y="162.4">D5</text>
<text x="152.7" y="164.4">D4</text>
<text x="152.7" y="166.5">D3</text>
<text x="142.2" y="172.6">RST</text>
<text x="142.3" y="170.5">5V</text>
<text x="142.3" y="168.5">A7</text>
<text x="152.7" y="168.5">D2</text>
<text x="142" y="174.6">GND</text>
<text x="150.1" y="174.6">&lt; RX D0</text>
<text x="150.4" y="176.6">&gt; TX D1</text>
</g>
<g font-size="1.1" fill="#808080">
<text x="140.8" y="59">3V3</text>
<text x="150.4" y="79.3">GND</text>
<text x="150.5" y="81.4">RST</text>
<text x="140.8" y="85.4">VIN</text>
<text x="142.3" y="150.2">3V3</text>
<text x="151.9" y="170.5">GND</text>
<text x="152.1" y="172.6">RST</text>
<text x="142.3" y="176.6">VIN</text>
</g>
<g font-size="1.1" fill="#808000">
<text x="146.9" y="68.7" transform="rotate(-90 146.9 68.7)">ATMEGA328P</text>
<text x="148.4" y="159.8" transform="rotate(-90 148.4 159.8)">ATMEGA328P</text>
</g>
<g font-size=".8" fill="#fff">
<text x="141.6" y="87.9">www.arduino.cc</text>
<text x="141.6" y="88.7">blogembarcado.blogspot.com</text>
<text x="143.1" y="179.1">www.arduino.cc</text>
<text x="143.1" y="179.9">blogembarcado.blogspot.com</text>
</g>
</svg>
